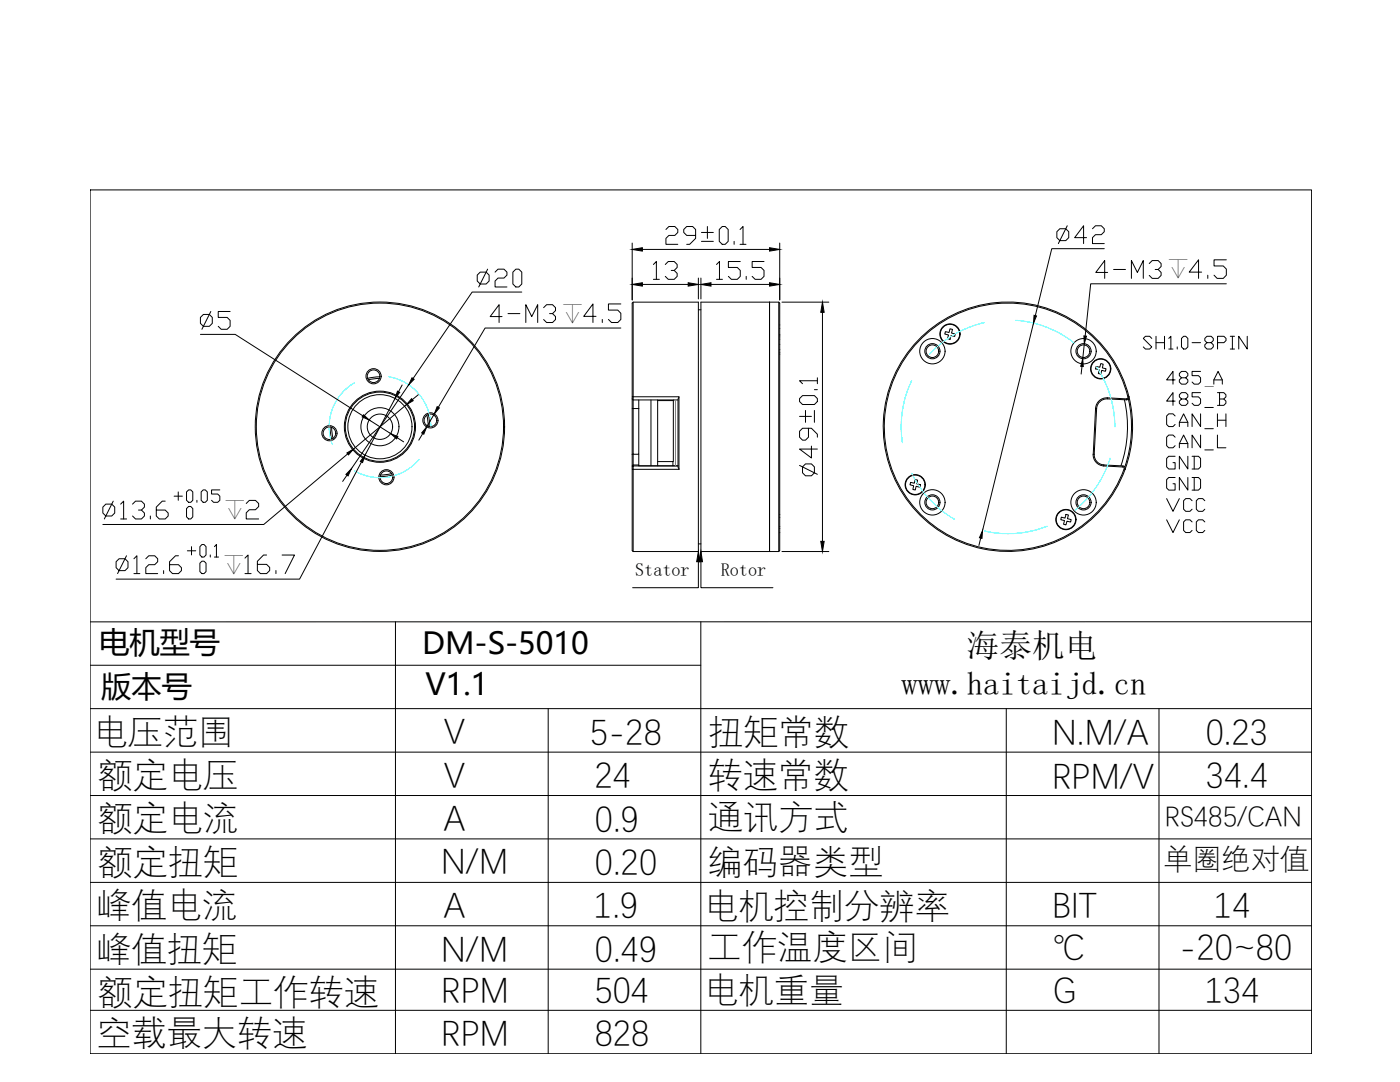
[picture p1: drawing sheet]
<svg xmlns="http://www.w3.org/2000/svg" width="279mm" height="216mm" viewBox="0 0 279 216" stroke-linecap="round" stroke-linejoin="round" font-family="sans-serif">
<!-- layer: 0 -->
<g fill="none" stroke="#000" stroke-width=".2">
<path d="M18 37.9h243.8v172.4h-243.8zM95.2 54.9l.6-.6h1.2l.6 .6v1.2l-.6 .6h-1.2l-.6-.6zM97.3 53.7l-1.8 3.6M98.8 54.3l.6-.6h1.2l.6 .6v.6l-.6 .6h-1.2l-.6 .6v1.2h2.4M102.4 54.3l.5-.6h.6l.6 .6v2.4l-.6 .6h-.6l-.5-.6zM104.1 58.3h-9.9l-11.8 17.2M126.2 48.5v11.3M128.2 49.8h25.4M128.2 56.8h9.1M130.4 52.8l.6-.6v3.5M130.4 55.7h1.2M132.8 52.8l.6-.6h1.1l.6 .6v.6l-.6 .6h-.5"/>
<path d="M132.9 45.8l.6-.6h1.2l.6 .6v.6l-.6 .6h-1.2l-.6 .6v1.2h2.4M134.5 54l.6 .6v.5l-.6 .6h-1.1l-.6-.6M138.8 47h-1.8l-.5-.6v-.6l.5-.6h1.2l.6 .6v1.8l-1.2 1.2h-.6M139.4 55.5v4.2M139.9 55.5v4.2M140 48.2h2.4M140 46.4h2.4M141.2 45.2v2.4M141.9 56.8h11.7M143 52.8l.6-.6v3.5M143 55.7h1.2M143.5 45.8l.6-.6h.6l.6 .6v2.4l-.6 .6h-.6l-.6-.6z"/>
<path d="M146.5 48.2v.6M147.7 45.8l.6-.6v3.6M147.7 48.8h1.2M147.7 52.2h-2.3v1.2h1.7l.6 .6v1.1l-.6 .6h-1.1l-.6-.6M148.9 55.1v.6M152.5 52.2h-2.4v1.2h1.8l.6 .6v1.1l-.6 .6h-1.2l-.6-.6M155.6 48.5v11.3M210.9 46.2l.6-.6h1.2l.6 .6v1.2l-.6 .6h-1.2l-.6-.6zM213 45l-1.8 3.6M216.8 47.4h-2.3l1.8-2.4v3.6M218 45.6l.6-.6h1.2l.6 .6v.6l-.6 .6h-1.2l-.6 .6v1.2h2.4M220.4 49.6h-10.5l-3.3 13.4"/>
<path d="M221.1 54.4h-2.4l1.8-2.4v3.5M222.2 53.8h2.4M225.8 55.5v-3.5l1.2 2.4 1.2-2.4v3.5M229.4 52.6l.5-.6h1.2l.6 .6v.6l-.6 .6h-.6M231.1 53.8l.6 .6v.6l-.6 .5h-1.2l-.5-.5M239.8 54.3h-2.5l1.9-2.5v3.7M241 54.9v.6M244.7 56.6h-27l-1.1 10.5M244.7 51.8h-2.4v1.3h1.8l.6 .6v1.2l-.6 .6h-1.2l-.6-.6M40 66.7h6.9l25.5 16.3M40 63.3l.6-.6h1.2l.6 .6v1.2l-.6 .6h-1.2l-.6-.6zM42.1 62.2l-1.8 3.5"/>
<path d="M45.9 62.2h-2.3v1.1h1.7l.6 .6v1.2l-.6 .6h-1.2l-.5-.6M75.7 75.5l-2.2 .3M75.8 75.2l-2.5 .3M78.8 79.5l-6 11.3M80.3 76.8l-.8 1.4M81.6 76.8l-11.5 16.7M83.5 78.8l-1.2 .9M100.2 63.2h-2.4l1.8-2.4v3.6M101.4 62.6h2.4M104.9 64.4v-3.6l1.2 2.4 1.2-2.4v3.6M108.5 61.4l.6-.6h1.2l.6 .6v.6l-.6 .6h-.6M110.3 62.6l.6 .6v.6l-.6 .6h-1.2l-.6-.6"/>
<path d="M118.9 63.1h-2.4l1.8-2.5v3.8M120.2 63.7v.7M123.9 65.5h-27.1l-9.3 15.8M123.9 60.6h-2.5v1.3h1.9l.6 .6v1.2l-.6 .7h-1.3l-.6-.7M126.2 79.6l.2 .2h8.9M126.2 79.2v2.3M126.4 60.3v21.2h-.2v9.1M127.5 79.8v1.7M129.9 79.8v13.1M131.2 79.8v13.1M131.2 79.9h3.2M134.4 79.8v12.3h-3.2"/>
<path d="M135.5 79.2l-.2 .4v13.6l.2 .4M139.4 61.8h.5M153.6 60.3h1.8l.2 .2v49.3l-.2 .3M153.6 60.3v49.8zM153.6 60.3h-13.7v49.8h15.5M155.4 60.3v49.8M155.6 70.7h.1M155.6 70.4h.1M155.6 69.8h.1M155.6 66.7h.1M155.6 68.7h.1M155.6 67.7h.1"/>
<path d="M155.6 65.6h.1M155.6 66.9h.1M155.6 64.8h.1M155.6 67.2h.1M156.1 60.3h9.3M159.6 79.5l.6-.6h2.3l.6 .6v.6l-.6 .6h-2.3l-.6-.6zM162.5 77.8h.6M163.1 76h-3.5l.6 .6M163.1 75.4v1.2M164.1 62.3v45.7M188.7 66.2l.7 .1 .2-.7 .5 .1-.2 .8 .7 .1-.1 .5-.7-.1-.2 .7-.5-.1 .2-.8-.8-.1zM206.3 64.5l-10.2 41.4"/>
<path d="M215.9 73.1l-.1 1.5M216.4 68.6l-.3 3M218.8 73.1l.7 .2 .2-.8 .5 .2-.2 .7 .7 .2-.1 .5-.7-.2-.2 .7-.5-.1 .2-.7-.8-.2zM221 79.6a2.02 2.02 0 0 0-2.1 1.9M221 79.4v.2l3.8 .2v-.2M221 79.4l3.8 .2M221 79.4a2.23 2.23 0 0 0-2.4 2.1M224.4 79.8a23.9 23.9 0 0 1-.7 13.1M224.8 79.6l.5-.4-.1 .4-.4 .2M225.1 79.2a24.7 24.7 0 0 0-37.3-14.8 24.7 24.7 0 0 0-2.1 40 24.7 24.7 0 0 0 38.6-10.8M225.2 79.6a24.7 24.7 0 0 1-.7 13.6M234.5 75.8h-1.7l1.3-1.7v2.6"/>
<path d="M235.8 75.4l-.4-.4v-.5l.4-.4h.8l.5 .4v.5l-.5 .4h-.8l-.4 .4v.4l.4 .5h.8l.5-.5v-.4l-.5-.4M235.8 79.6l-.4-.4v-.4l.4-.5h.8l.5 .5v.4l-.5 .4h-.8l-.4 .4v.5l.4 .4h.8l.5-.4v-.5l-.5-.4M239.6 74.1h-1.7v.9h1.3l.4 .4v.8l-.4 .5h-.9l-.4-.5M239.6 78.3h-1.7v.9h1.3l.4 .4v.9l-.4 .4h-.9l-.4-.4M242.2 76.7v-.9l.9-1.7 .8 1.7v.9M242.2 75.8h1.7M243 78.3h1.2l.5 .5v.4l-.5 .4M243.4 79.6h.8l.5 .4v.5l-.5 .4h-1.2M243.4 78.3v2.6M22.6 100l-1.8 3.6M33 100h-.6l-1.2 1.2v1.8l.6 .6h1.2l.6-.6v-.6l-.6-.6h-1.8M34.7 99h1.7"/>
<path d="M35.6 98.2v1.6M37.2 98.2l.4-.4h.5l.4 .4v1.6l-.4 .4h-.5l-.4-.4zM39.3 99.8v.4M40.1 98.2l.4-.4h.5l.4 .4v1.6l-.4 .4h-.5l-.4-.4zM43.9 97.8h-1.7v.8h1.2l.5 .4v.8l-.5 .4h-.8l-.4-.4M65.9 85.2l.3 2.4M66.2 85.2l.3 2.3M69.3 94.8l-.9 1.3M69.4 90.6l-16.8 14.1h-32.1M72.2 92.2l-12.4 23.4h-36.6M73.7 83.8l4.3 2.7M78.2 94.5l-2.3 .3"/>
<path d="M78.3 94.8l-2.5 .3M79.3 87.3l1.3 .9M81.1 80.7l-10.6 8.9M84.4 86.5l-.8 1.3M85.2 82.8l.3 2.3M85.5 82.7l.3 2.4M86.7 82.6l-1.6 2.6M126.2 90.6h.2v2.2h1.1v.1l7.8 .1h-8.9v.6M126.2 93.2l.2-.4-.2 .8M126.2 90.6v2.4M126.4 93.6h-.2v16.2l.2 .3M126.4 81.5h1.1v9.1h-1.1z"/>
<path d="M126.4 93.6v16.5M126.4 93.6h9.1M127.5 90.6v2.2M134.3 92.1v.8M135.5 93.6v-14.4h-9.3v-18.7l.2-.2h13v49.8h-13M159.6 92.9l3.5 1.7M159.6 83.1h2.3M160.2 93.2l.6-.6h1.1l.6 .6v1.1l-.6 .6h-1.1l-.6-.6zM160.8 81.9v2.4M161.3 85.5v1.7l-.5 .6h-.6l-.6-.6v-1.2l.6-.5h1.7l1.2 1.1v.6M161.9 89v2.4l-2.3-1.8h3.5M162.5 81.9v2.4"/>
<path d="M181.7 96.3l.8 .1 .1-.7 .5 .1-.1 .7 .7 .2-.1 .5-.8-.2-.1 .8-.5-.1 .1-.8-.7-.2zM218.2 90.6a2.23 2.23 0 0 0 2.1 2.4M218.4 90.6a2.02 2.02 0 0 0 1.9 2.2M218.6 81.5h.3l-.5 9.1M218.6 81.5l-.4 9.1h.2M220.3 92.8l3.8 .2v.2l-3.8-.2zM224.1 93.2l.2 .1 .1 .3M224.1 93l.4 .2v.4M224.4 93.6h.2M232.8 99.5l1.3 2.5 1.3-2.5M234.5 80h-1.7l1.3-1.7v2.6M234.5 83l-.4-.4h-.9l-.4 .4v1.7l.4 .4h.9l.4-.4"/>
<path d="M234.5 87.2l-.4-.4h-.9l-.4 .4v1.7l.4 .5h.9l.4-.5M234.5 91h-1.3l-.4 .5v1.7l.4 .4h1.3v-1.3h-.4M234.5 95.3h-1.3l-.4 .4v1.7l.4 .4h1.3v-1.3h-.4M235.4 85.1v-.8l.8-1.7 .9 1.7v.8M235.4 89.4v-.9l.8-1.7 .9 1.7v.9M235.4 84.3h1.7M235.4 88.5h1.7M237.1 91v2.6l-1.7-2.6v2.6M237.1 95.3v2.5l-1.7-2.5v2.5M237.9 91h1.3l.4 .5v1.7l-.4 .4h-1.3M237.9 95.3h1.3l.4 .4v1.7l-.4 .4h-1.3M237.9 99.9l-.4-.4h-.9l-.4 .4v1.7l.4 .4h.9l.4-.4"/>
<path d="M238.3 91v2.6M238.3 95.3v2.5M239.6 82.6v2.5l-1.7-2.5v2.5M239.6 86.8v2.6l-1.7-2.6v2.6M240.4 99.9l-.4-.4h-.8l-.4 .4v1.7l.4 .4h.8l.4-.4M240.4 81.3h1.7M240.4 85.5h1.7M240.4 89.8h1.7M243 86.8v2.6h1.7M243 82.6v2.5M243 83.8h1.7M244.7 82.6v2.5"/>
<path d="M20.5 101.2l.6-.6h1.2l.6 .6v1.2l-.6 .6h-1.2l-.6-.6zM23.2 112.1l.6-.6h1.1l.6 .6v1.2l-.6 .6h-1.1l-.6-.6zM24.1 100.6l.6-.6v3.6M24.1 103.6h1.2M25.2 110.9l-1.7 3.6M26.5 100.6l.5-.6h1.2l.6 .6v.6l-.6 .6h-.6M26.7 111.5l.6-.6v3.6M26.7 114.5h1.2M28.2 101.8l.6 .6v.6l-.6 .6h-1.2l-.5-.6M29.1 111.5l.6-.6h1.2l.6 .6v.6l-.6 .6h-1.2l-.6 .6v1.2h2.4M30 103v.6M32.7 113.9v.6"/>
<path d="M35.6 110.9h-.6l-1.2 1.2v1.8l.6 .6h1.2l.6-.6v-.6l-.6-.6h-1.8M37.2 101.5l.4-.4h.5l.4 .4v1.6l-.4 .5h-.5l-.4-.5zM37.4 109.9h1.7M38.2 109.1v1.6M39.9 112.4l.4-.4h.4l.4 .4v1.7l-.4 .4h-.4l-.4-.4zM40.3 108.7h.4l.4 .4v1.6l-.4 .5h-.4l-.4-.5v-1.6zM42 110.7v.5M42.8 109.1l.4-.4v2.5M42.8 111.2h.8M48.9 111.4l.6-.6v3.7M48.9 114.5h1.2M49.1 100.5l.7-.6h1.2l.6 .6v.6l-.6 .6h-1.2l-.7 .6v1.3h2.5"/>
<path d="M53.2 110.8h-.6l-1.2 1.2v1.8l.6 .7h1.2l.6-.7v-.6l-.6-.6h-1.8M55.1 113.8v.7M56.3 110.8h2.5l-1.9 3.7M139.4 112.1v5.2h-13.1M139.4 108.5h.5M139.9 112.1v5.2h14.4M155.6 105.5h.1M155.6 102.7h.1M155.6 106.3h.1M155.6 105.1h.1M155.6 103.2h.1M156.1 110.1h9.3"/>
<path d="M195.7 107.4l-.3 1.4M211.8 103.2l.7 .2 .2-.8 .5 .2-.2 .7 .8 .2-.1 .5-.8-.2-.2 .7-.4-.1 .1-.7-.7-.2zM232.8 103.7l1.3 2.6 1.3-2.6M237.9 104.1l-.4-.4h-.9l-.4 .4v1.7l.4 .5h.9l.4-.5M240.4 104.1l-.4-.4h-.8l-.4 .4v1.7l.4 .5h.8l.4-.5M18 132.7h121.9M78.9 124.1v86.2M139.9 124.1v86.2M261.8 124.1h-243.8M18 141.4h243.8M18 158.7h243.8M18 150.1h243.8"/>
<path d="M109.4 141.4v68.9M200.8 141.4v68.9M231.3 141.4v68.9M18 176.1h243.8M18 167.4h243.8M18 193.4h243.8M18 184.7h243.8M18 201.6h243.8"/>
<circle cx="74.6" cy="75.1" r="1.51"/>
<circle cx="74.6" cy="75.1" r="1.26"/>
<circle cx="186.1" cy="70.1" r="2.53"/>
<circle cx="186.1" cy="70.1" r="1.51"/>
<circle cx="186.1" cy="70.1" r="1.26"/>
<circle cx="189.6" cy="66.7" r="2.02"/>
<circle cx="189.6" cy="66.7" r="1.94"/>
<circle cx="216.2" cy="70.1" r="2.53"/>
<circle cx="216.2" cy="70.1" r="1.51"/>
<circle cx="216.2" cy="70.1" r="1.26"/>
<circle cx="219.7" cy="73.6" r="2.02"/>
<circle cx="219.7" cy="73.6" r="1.94"/>
<circle cx="65.7" cy="86.4" r="1.51"/>
<circle cx="65.7" cy="86.4" r="1.26"/>
<circle cx="75.8" cy="85.1" r="24.9"/>
<circle cx="75.8" cy="85.1" r="24.7"/>
<circle cx="75.8" cy="85.1" r="7.1"/>
<circle cx="75.8" cy="85.1" r="6.9"/>
<circle cx="75.8" cy="85.1" r="6.4"/>
<circle cx="75.8" cy="85.1" r="3.8"/>
<circle cx="75.8" cy="85.1" r="2.53"/>
<circle cx="77.1" cy="95.2" r="1.51"/>
<circle cx="77.1" cy="95.2" r="1.26"/>
<circle cx="85.9" cy="83.9" r="1.51"/>
<circle cx="85.9" cy="83.9" r="1.26"/>
<circle cx="182.7" cy="96.7" r="2.02"/>
<circle cx="182.7" cy="96.7" r="1.94"/>
<circle cx="201.1" cy="85.1" r="24.9"/>
<circle cx="186.1" cy="100.2" r="2.53"/>
<circle cx="186.1" cy="100.2" r="1.51"/>
<circle cx="186.1" cy="100.2" r="1.26"/>
<circle cx="212.7" cy="103.7" r="2.02"/>
<circle cx="212.7" cy="103.7" r="1.94"/>
<circle cx="216.2" cy="100.2" r="2.53"/>
<circle cx="216.2" cy="100.2" r="1.51"/>
<circle cx="216.2" cy="100.2" r="1.26"/>
</g>
<path d="M134.8 79.8v13.1" fill="none" stroke="#808080" stroke-width=".2"/>
<path d="M70.8 76.4a10.2 10.2 0 0 0-4.5 12.3M77.6 75.2a10.2 10.2 0 0 1 8.4 10M182 75.9a21.1 21.1 0 0 0-1.9 12.5M196.4 64.4a20.9 20.9 0 0 0-10.9 6.3M202.7 63.9a21.3 21.3 0 0 1 11.8 4.6M218.8 73.2a21 21 0 0 1 3.7 12M83.6 91.7a10.1 10.1 0 0 1-12.8 2.3M182 94.4a21.3 21.3 0 0 0 8.5 9.2M221.5 91.4a21.1 21.1 0 0 1-7 10.4M209 105a21.1 21.1 0 0 1-12.6 .9" fill="none" stroke="#0ff" stroke-width=".2"/>
<g fill="#000" stroke="#000" stroke-width=".2">
<path d="M126.2 49.8l2-.4v.7zM126.2 56.8l2-.4v.7zM137.3 56.4l2.1 .4-2.1 .3zM139.9 56.8l2-.4v.7zM153.6 49.4l2 .4-2 .3zM153.6 56.4l2 .4-2 .3zM79.3 78l.5 .3-1 1.2zM82.1 79.6l.4 .4-1.4 .7zM82.2 75.4l.4 .3-1 1.1zM164.1 60.3l.4 2h-.7zM206.4 62.9l.5 .1-.6 1.5zM216.1 71.6l.1 1.5h-.5z"/>
<path d="M216.3 67l.5 .1-.4 1.5zM70.1 93.5l-.6 1.5-.5-.3zM69.2 90.4l1.3-.8-1 1.2zM72.8 90.8l-.4 1.5-.5-.2zM72.6 82.8l1.1 1-1.4-.6zM78 86.5l1.4 .6-.3 .5zM85.1 85.2l-.5 1.4-.4-.2zM87.2 81.1l.5 .3-1 1.2zM139.4 110.1l.3 2h-.7zM139.9 110.1l.3 2h-.7zM163.8 108h.7l-.4 2.1zM196.1 105.9l-.1 1.5-.5-.1z"/>
</g>
<g font-size="7">
<text x="18.5" y="148.2">电压范围</text>
<text x="88.6" y="148.1">V</text>
<text x="117.7" y="148.2">5-28</text>
<text x="141.3" y="148.2">扭矩常数</text>
<text x="209.9" y="148.3">N.M/A</text>
<text x="240.6" y="148.2">0.23</text>
<text x="19.5" y="156.9">额定电压</text>
<text x="88.6" y="156.8">V</text>
<text x="118.7" y="156.9">24</text>
<text x="141.3" y="156.9">转速常数</text>
<text x="209.9" y="157">RPM/V</text>
<text x="240.7" y="156.9">34.4</text>
<text x="19.5" y="165.5">额定电流</text>
<text x="88.5" y="165.5">A</text>
<text x="118.7" y="165.5">0.9</text>
<text x="141.3" y="165.1">通讯方式</text>
<text x="19.5" y="174.2">额定扭矩</text>
<text x="88" y="174.1">N/M</text>
<text x="118.7" y="174.2">0.20</text>
<text x="141.2" y="174.1">编码器类型</text>
<text x="19.2" y="182.8">峰值电流</text>
<text x="88.5" y="182.8">A</text>
<text x="118.6" y="182.9">1.9</text>
<text x="140.4" y="182.9">电机控制分辨率</text>
<text x="209.9" y="182.8">BIT</text>
<text x="242.3" y="182.8">14</text>
<text x="19.2" y="191.5">峰值扭矩</text>
<text x="88" y="191.6">N/M</text>
<text x="118.7" y="191.5">0.49</text>
<text x="141.1" y="191.1">工作温度区间</text>
<text x="210.1" y="191.1">℃</text>
<text x="235.3" y="191.1">-20~80</text>
<text x="19.5" y="200.2">额定扭矩工作转速</text>
<text x="88" y="199.7">RPM</text>
<text x="118.7" y="199.7">504</text>
<text x="140.4" y="199.7">电机重量</text>
<text x="210.1" y="199.7">G</text>
<text x="240.5" y="199.7">134</text>
<text x="19.2" y="208.4">空载最大转速</text>
<text x="88" y="208.3">RPM</text>
<text x="118.7" y="208.4">828</text>
</g>
<g font-size="6.5">
<text x="193" y="131">海泰机电</text>
<text x="179.9" y="138.7">www.haitaijd.cn</text>
</g>
<g font-size="6">
<text x="19.8" y="130.4">电机型号</text>
<text x="84.2" y="130.5">DM-S-5010</text>
<text x="20.2" y="139.1">版本号</text>
<text x="84.9" y="138.8">V1.1</text>
</g>
<text font-size="5.8" x="232.1" y="173.2">单圈绝对值</text>
<text font-size="5.7" x="227.2" y="70.9">SH1.0-8PIN</text>
<text font-size="5.6" x="232.4" y="164.6">RS485/CAN</text>
<g font-size="5">
<text x="232.9" y="55.5">x</text>
<text x="112" y="64.4">x</text>
<text x="44.7" y="103.6">x</text>
<text x="44.4" y="114.5">x</text>
</g>
<g font-size="3.6">
<text x="240.4" y="76.7">_</text>
<text x="126.8" y="115">Stator</text>
<text x="143.8" y="115">Rotor</text>
</g>
</svg>
